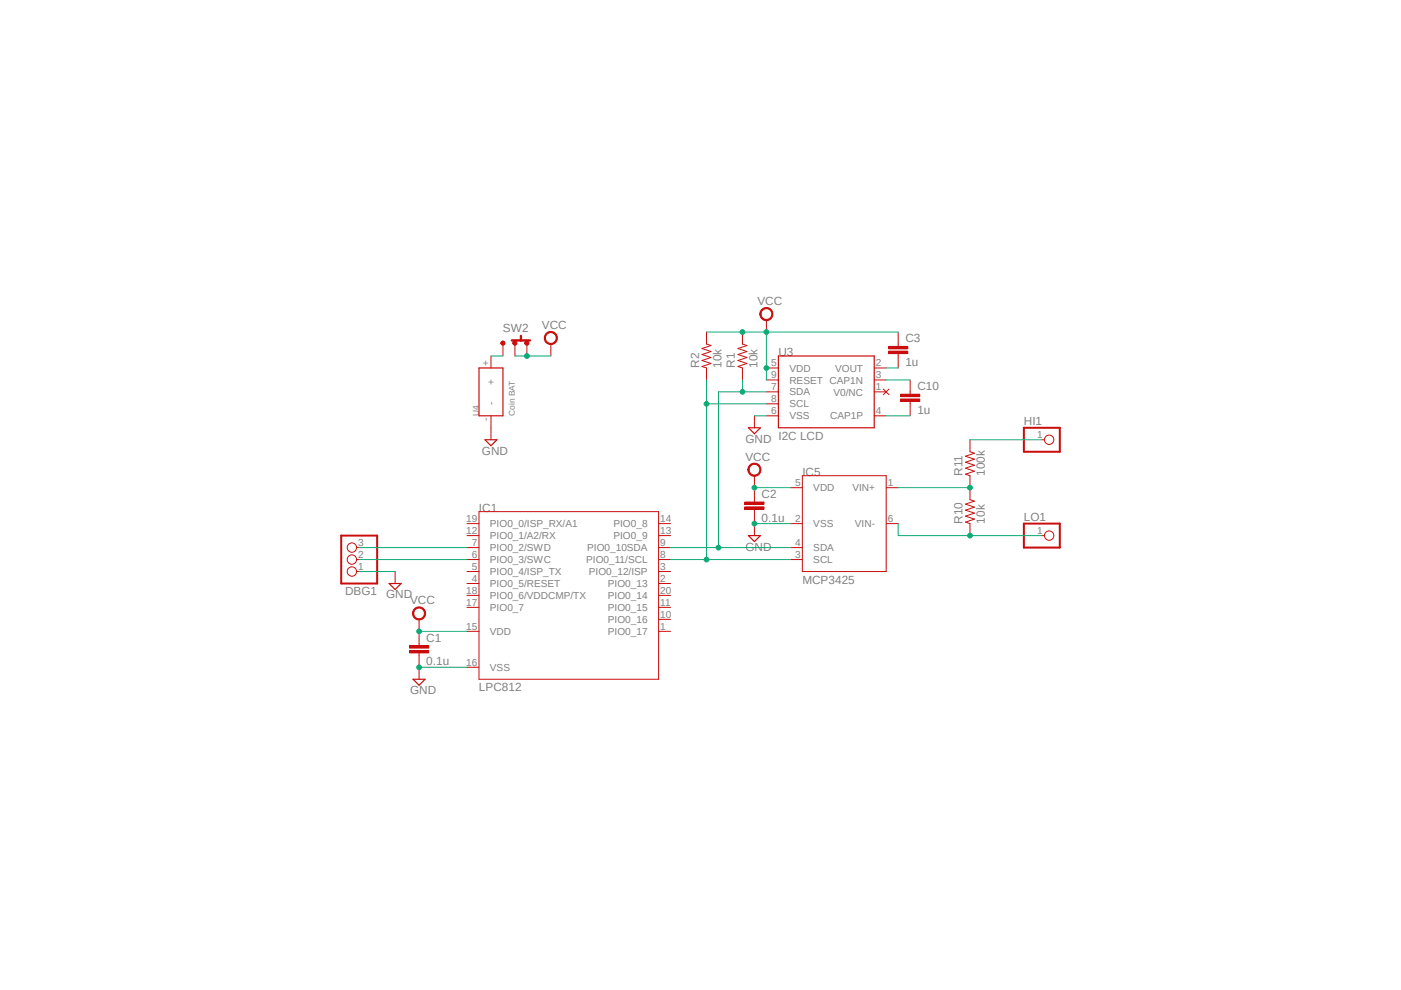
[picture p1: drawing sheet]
<svg xmlns="http://www.w3.org/2000/svg" width="297mm" height="210mm" viewBox="0 0 297 210" stroke-linecap="round" stroke-linejoin="round" font-family="sans-serif">
<path d="M71.2 62.1l154.6 85.7M225.8 62.1l-154.6 85.7" fill="none" stroke="#fff" stroke-width=".21"/>
<g fill="none" stroke="#c90d0c" stroke-width=".21">
<path d="M99 111h2.6M99 113.6h2.6M99 116.1h2.6M99 118.6h2.6M101.6 108.5h38v35.5h-38zM139.6 111h2.6M139.6 113.6h2.6M139.6 116.1h2.6M139.6 118.6h2.6M99 121.2h2.6M99 123.7h2.6M99 126.2h2.6"/>
<path d="M99 128.8h2.6M99 133.9h2.6M139.6 121.2h2.6M139.6 123.7h2.6M139.6 126.2h2.6M139.6 128.8h2.6M139.6 131.3h2.6M139.6 133.9h2.6M99 141.5h2.6"/>
</g>
<path d="M87.8 129.1a1.4 1.4 0 0 1 2.2 .2 1.4 1.4 0 0 1-.8 2.1 1.4 1.4 0 0 1-1.7-1.4h.2a1.14 1.14 0 0 1 1.6-1 1.14 1.14 0 0 1 .3 1.9 1.14 1.14 0 0 1-1.8-.6l-.1-.3h-.2z" fill-rule="evenodd" fill="#c90d0c"/>
<path d="M87.8 129.1a1.4 1.4 0 0 1 2.2 .2 1.4 1.4 0 0 1-.8 2.1 1.4 1.4 0 0 1-1.7-1.4h.2a1.14 1.14 0 0 1 1.6-1 1.14 1.14 0 0 1 .3 1.9 1.14 1.14 0 0 1-1.8-.6l-.1-.3h-.2zM88.9 131.3v2.6M88.9 136.4v.5M88.9 138.4v.5" fill="none" stroke="#c90d0c" stroke-width=".21"/>
<path d="M86.8 137.9h4.1v.5h-4.1z" fill-rule="evenodd" fill="#c90d0c"/>
<path d="M86.8 137.9h4.1v.5h-4.1z" fill="none" stroke="#c90d0c" stroke-width=".21"/>
<path d="M86.8 136.9h4.1v.5h-4.1z" fill-rule="evenodd" fill="#c90d0c"/>
<g fill="none" stroke="#c90d0c" stroke-width=".21">
<path d="M75.6 118.6h.6M75.6 116.1h.6M160 105.9v.5M160 108v.5M167.6 118.6h2.5M167.6 116.1h2.5M167.6 103.4h2.5M167.6 111h2.5M170.1 100.9h17.8v20.3h-17.8zM187.9 103.4h2.5M187.9 111h2.5M75.6 121.2h.6"/>
<path d="M83.8 121.2v2.5M86.8 136.9h4.1v.5h-4.1zM88.9 133.9v2.5M88.9 138.9v5.1"/>
<circle cx="74.6" cy="118.6" r="1"/>
<circle cx="74.6" cy="116.1" r="1"/>
<circle cx="74.6" cy="121.2" r="1"/>
</g>
<path d="M82.5 123.7h2.5l-1.2 1.3zM87.6 144h2.5l-1.2 1.3z" fill="none" stroke="#c90d0c" stroke-width=".25"/>
<path d="M72.3 113.6h7.7v10.1h-7.7z" fill="none" stroke="#c90d0c" stroke-width=".42"/>
<path d="M157.9 107.5h4.1v.5h-4.1z" fill-rule="evenodd" fill="#c90d0c"/>
<path d="M157.9 107.5h4.1v.5h-4.1z" fill="none" stroke="#c90d0c" stroke-width=".21"/>
<path d="M157.9 106.4h4.1v.6h-4.1z" fill-rule="evenodd" fill="#c90d0c"/>
<path d="M157.9 106.4h4.1v.6h-4.1zM160 103.4v2.5M160 108.5v2.5" fill="none" stroke="#c90d0c" stroke-width=".21"/>
<path d="M158.9 98.6a1.39 1.39 0 0 1 2.2 .3 1.39 1.39 0 0 1-.8 2 1.39 1.39 0 0 1-1.7-1.3h.2a1.15 1.15 0 0 1 1.6-1.1 1.15 1.15 0 0 1 .3 1.9 1.15 1.15 0 0 1-1.8-.5l-.1-.3h-.2z" fill-rule="evenodd" fill="#c90d0c"/>
<path d="M158.9 98.6a1.39 1.39 0 0 1 2.2 .3 1.39 1.39 0 0 1-.8 2 1.39 1.39 0 0 1-1.7-1.3h.2a1.15 1.15 0 0 1 1.6-1.1 1.15 1.15 0 0 1 .3 1.9 1.15 1.15 0 0 1-1.8-.5l-.1-.3h-.2zM160 100.9v2.5M160 111v2.6" fill="none" stroke="#c90d0c" stroke-width=".21"/>
<path d="M158.7 113.6h2.5l-1.2 1.2z" fill="none" stroke="#c90d0c" stroke-width=".25"/>
<path d="M161.5 65.6a1.39 1.39 0 0 1 2.2 .3 1.39 1.39 0 0 1-.8 2 1.39 1.39 0 0 1-1.8-1.3h.3a1.15 1.15 0 0 1 1.6-1.1 1.15 1.15 0 0 1 .2 1.9 1.15 1.15 0 0 1-1.8-.5v-.3h-.3z" fill-rule="evenodd" fill="#c90d0c"/>
<path d="M161.5 65.6a1.39 1.39 0 0 1 2.2 .3 1.39 1.39 0 0 1-.8 2 1.39 1.39 0 0 1-1.8-1.3h.3a1.15 1.15 0 0 1 1.6-1.1 1.15 1.15 0 0 1 .2 1.9 1.15 1.15 0 0 1-1.8-.5v-.3h-.3zM162.5 67.9v2.5M190.4 72.9v.5M190.4 75v.5" fill="none" stroke="#c90d0c" stroke-width=".21"/>
<path d="M188.4 74.5h4.1v.5h-4.1z" fill-rule="evenodd" fill="#c90d0c"/>
<path d="M188.4 74.5h4.1v.5h-4.1z" fill="none" stroke="#c90d0c" stroke-width=".21"/>
<path d="M188.4 73.4h4.1v.6h-4.1z" fill-rule="evenodd" fill="#c90d0c"/>
<path d="M188.4 73.4h4.1v.6h-4.1zM190.4 70.4v2.5M190.4 75.5v2.5M193 83.1v.5M193 85.1v.5" fill="none" stroke="#c90d0c" stroke-width=".21"/>
<path d="M190.9 84.6h4.1v.5h-4.1z" fill-rule="evenodd" fill="#c90d0c"/>
<path d="M190.9 84.6h4.1v.5h-4.1z" fill="none" stroke="#c90d0c" stroke-width=".21"/>
<path d="M190.9 83.6h4.1v.5h-4.1z" fill-rule="evenodd" fill="#c90d0c"/>
<g fill="none" stroke="#c90d0c" stroke-width=".21">
<path d="M104.1 75.5v2.5M149.8 70.4v2.5l.9 .4-1.9 .6 1.9 .6-1.9 .7 1.9 .6-1.9 .6 1.9 .7-1.9 .6 1 .3v2.6M157.4 70.4v2.5l1 .4-1.9 .6 1.9 .6-1.9 .7 1.9 .6-1.9 .6 1.9 .7-1.9 .6 .9 .3v2.6M162.5 78h2.5M185.4 78h2.5M104.1 88.2v2.5M160 88.2v2.5M162.5 83.1h2.5M162.5 88.2h2.5M162.5 85.6h2.5M162.5 80.6h2.5M185.4 83.1h2.5"/>
<path d="M185.4 88.2h2.5M185.4 80.6h2.5M187.3 82.5l1.2 1.2M188.5 82.5l-1.2 1.2M190.9 83.6h4.1v.5h-4.1zM193 80.6v2.5M193 85.6v2.6"/>
</g>
<path d="M101.6 78h5v10.2h-5zM165 75.5h20.4v15.2h-20.4zM158.7 90.7h2.5l-1.2 1.3z" fill="none" stroke="#c90d0c" stroke-width=".25"/>
<path d="M111.5 72.4a.44 .44 0 0 1 .6 .2 .44 .44 0 0 1-.3 .6 .44 .44 0 0 1-.5-.5h.2a.19 .19 0 0 1 .2-.1 .19 .19 0 0 1 .2 .1 .19 .19 0 0 1-.1 .2l-.5-.2z" fill-rule="evenodd" fill="#c90d0c"/>
<path d="M111.5 72.4a.44 .44 0 0 1 .6 .2 .44 .44 0 0 1-.3 .6 .44 .44 0 0 1-.5-.5h.2a.19 .19 0 0 1 .2-.1 .19 .19 0 0 1 .2 .1 .19 .19 0 0 1-.1 .2l-.5-.2z" fill="none" stroke="#c90d0c" stroke-width=".21"/>
<path d="M108.9 72.4a.44 .44 0 0 1 .7 .2 .44 .44 0 0 1-.3 .6 .44 .44 0 0 1-.6-.5h.3a.19 .19 0 0 1 .2-.1 .19 .19 0 0 1 .2 .2 .19 .19 0 0 1-.2 .1l-.5-.2z" fill-rule="evenodd" fill="#c90d0c"/>
<path d="M108.9 72.4a.44 .44 0 0 1 .7 .2 .44 .44 0 0 1-.3 .6 .44 .44 0 0 1-.6-.5h.3a.19 .19 0 0 1 .2-.1 .19 .19 0 0 1 .2 .2 .19 .19 0 0 1-.2 .1l-.5-.2z" fill="none" stroke="#c90d0c" stroke-width=".21"/>
<path d="M106.4 72.4a.44 .44 0 0 1 .6 .2 .44 .44 0 0 1-.3 .6 .44 .44 0 0 1-.5-.5h.2a.18 .18 0 0 1 .3-.1 .18 .18 0 0 1 .1 .3 .18 .18 0 0 1-.3-.1l-.3-.1z" fill-rule="evenodd" fill="#c90d0c"/>
<path d="M106.4 72.4a.44 .44 0 0 1 .6 .2 .44 .44 0 0 1-.3 .6 .44 .44 0 0 1-.5-.5h.2a.18 .18 0 0 1 .3-.1 .18 .18 0 0 1 .1 .3 .18 .18 0 0 1-.3-.1l-.3-.1zM106.6 72.9v2.6M109.2 72.9v2.6M111.7 72.9v2.6M104.1 90.7v2.5" fill="none" stroke="#c90d0c" stroke-width=".21"/>
<path d="M108.5 72.2h3.8M110.4 71.2v1" fill="none" stroke="#c90d0c" stroke-width=".51"/>
<path d="M102.8 93.2h2.6l-1.3 1.3z" fill="none" stroke="#c90d0c" stroke-width=".25"/>
<path d="M115.8 70.7a1.4 1.4 0 0 1 2.2 .2 1.4 1.4 0 0 1-.8 2.1 1.4 1.4 0 0 1-1.8-1.3h.3a1.14 1.14 0 0 1 1.6-1 1.14 1.14 0 0 1 .2 1.9 1.14 1.14 0 0 1-1.8-.7v-.2h-.3z" fill-rule="evenodd" fill="#c90d0c"/>
<g fill="none" stroke="#c90d0c" stroke-width=".21">
<path d="M115.8 70.7a1.4 1.4 0 0 1 2.2 .2 1.4 1.4 0 0 1-.8 2.1 1.4 1.4 0 0 1-1.8-1.3h.3a1.14 1.14 0 0 1 1.6-1 1.14 1.14 0 0 1 .2 1.9 1.14 1.14 0 0 1-1.8-.7v-.2h-.3zM116.8 72.9v2.6M205.7 93.2v2.6l.9 .3-1.9 .6 1.9 .7-1.9 .6 1.9 .6-1.9 .7 1.9 .6-1.9 .6 1 .4v5l.9 .4-1.9 .6 1.9 .6-1.9 .7 1.9 .6-1.9 .6 1.9 .7-1.9 .6 1 .3v2.6M220.9 93.2h.6M220.9 113.6h.6"/>
<circle cx="222.4" cy="93.2" r="1"/>
<circle cx="222.4" cy="113.6" r="1"/>
</g>
<path d="M217.1 90.7h7.6v5.1h-7.6zM217.1 111h7.6v5.1h-7.6z" fill="none" stroke="#c90d0c" stroke-width=".42"/>
<path d="M88.9 141.5h10.1" fill="none" stroke="#0dab76" stroke-width=".21"/>
<circle cx="88.9" cy="141.5" r=".51" fill="#0dab76"/>
<g fill="none" stroke="#0dab76" stroke-width=".21">
<path d="M160 111h7.6M76.2 121.2h7.6"/>
<circle cx="88.9" cy="141.5" r=".51"/>
</g>
<circle cx="160" cy="111" r=".51" fill="#0dab76"/>
<g fill="none" stroke="#0dab76" stroke-width=".21">
<path d="M160 88.2h2.5M88.9 133.9h10.1"/>
<circle cx="160" cy="111" r=".51"/>
</g>
<circle cx="88.9" cy="133.9" r=".51" fill="#0dab76"/>
<g fill="none" stroke="#0dab76" stroke-width=".21">
<path d="M160 103.4h7.6"/>
<circle cx="88.9" cy="133.9" r=".51"/>
</g>
<circle cx="160" cy="103.4" r=".51" fill="#0dab76"/>
<g fill="none" stroke="#0dab76" stroke-width=".21">
<path d="M190.4 70.4h-27.9v7.6"/>
<circle cx="160" cy="103.4" r=".51"/>
</g>
<circle cx="162.5" cy="70.4" r=".51" fill="#0dab76"/>
<g fill="none" stroke="#0dab76" stroke-width=".21">
<path d="M162.5 78v2.6"/>
<circle cx="162.5" cy="70.4" r=".51"/>
</g>
<circle cx="162.5" cy="78" r=".51" fill="#0dab76"/>
<g fill="none" stroke="#0dab76" stroke-width=".21">
<path d="M149.8 70.4h7.6"/>
<circle cx="162.5" cy="78" r=".51"/>
</g>
<circle cx="157.4" cy="70.4" r=".51" fill="#0dab76"/>
<g fill="none" stroke="#0dab76" stroke-width=".21">
<path d="M109.2 75.5h7.6M157.4 70.4h5.1"/>
<circle cx="157.4" cy="70.4" r=".51"/>
</g>
<circle cx="111.7" cy="75.5" r=".51" fill="#0dab76"/>
<g fill="none" stroke="#0dab76" stroke-width=".21">
<path d="M187.9 78h2.5M152.3 83.1h10.2M157.4 80.6v2.5M187.9 80.6h5.1M187.9 88.2h5.1M76.2 116.1h22.8M76.2 118.6h22.8"/>
<circle cx="111.7" cy="75.5" r=".51"/>
</g>
<circle cx="157.4" cy="83.1" r=".51" fill="#0dab76"/>
<g fill="none" stroke="#0dab76" stroke-width=".21">
<path d="M152.3 83.1v33M142.2 116.1h25.4"/>
<circle cx="157.4" cy="83.1" r=".51"/>
</g>
<circle cx="152.3" cy="116.1" r=".51" fill="#0dab76"/>
<g fill="none" stroke="#0dab76" stroke-width=".21">
<path d="M149.8 80.6v5h12.7"/>
<circle cx="152.3" cy="116.1" r=".51"/>
</g>
<circle cx="149.8" cy="85.6" r=".51" fill="#0dab76"/>
<g fill="none" stroke="#0dab76" stroke-width=".21">
<path d="M149.8 85.6v33M142.2 118.6h25.4"/>
<circle cx="149.8" cy="85.6" r=".51"/>
</g>
<circle cx="149.8" cy="118.6" r=".51" fill="#0dab76"/>
<g fill="none" stroke="#0dab76" stroke-width=".21">
<path d="M104.1 75.5h2.5M190.4 103.4h15.3"/>
<circle cx="149.8" cy="118.6" r=".51"/>
</g>
<circle cx="205.7" cy="103.4" r=".51" fill="#0dab76"/>
<g fill="none" stroke="#0dab76" stroke-width=".21">
<path d="M190.4 111v2.6h30.5"/>
<circle cx="205.7" cy="103.4" r=".51"/>
</g>
<circle cx="205.7" cy="113.6" r=".51" fill="#0dab76"/>
<g fill="none" stroke="#0dab76" stroke-width=".21">
<path d="M205.7 93.2h15.2"/>
<circle cx="205.7" cy="113.6" r=".51"/>
</g>
<g font-size="2.5" fill="#808080">
<text x="160.6" y="64.7">VCC</text>
<text x="106.6" y="70.4">SW2</text>
<text x="114.9" y="69.8">VCC</text>
<text x="165" y="75.5">U3</text>
<text x="192" y="77.6">1u</text>
<text x="192" y="72.6">C3</text>
<text x="148.2" y="78" transform="rotate(-90 148.2 78)">R2</text>
<text x="153" y="78" transform="rotate(-90 153 78)">10k</text>
<text x="155.8" y="78" transform="rotate(-90 155.8 78)">R1</text>
<text x="160.6" y="78" transform="rotate(-90 160.6 78)">10k</text>
<text x="194.5" y="82.7">C10</text>
<text x="194.5" y="87.8">1u</text>
<text x="158" y="93.9">GND</text>
<text x="165" y="93.2">I2C LCD</text>
<text x="217.1" y="90.1">HI1</text>
<text x="102.2" y="96.4">GND</text>
<text x="158" y="97.7">VCC</text>
<text x="170.1" y="100.9">IC5</text>
<text x="204.1" y="100.9" transform="rotate(-90 204.1 100.9)">R11</text>
<text x="208.8" y="100.9" transform="rotate(-90 208.8 100.9)">100k</text>
<text x="161.5" y="105.6">C2</text>
<text x="101.6" y="108.5">IC1</text>
<text x="161.5" y="110.6">0.1u</text>
<text x="204.1" y="111" transform="rotate(-90 204.1 111)">R10</text>
<text x="208.8" y="111" transform="rotate(-90 208.8 111)">10k</text>
<text x="217.1" y="110.4">LO1</text>
<text x="158" y="116.7">GND</text>
<text x="170.1" y="123.7">MCP3425</text>
<text x="73.1" y="126.1">DBG1</text>
<text x="81.9" y="126.9">GND</text>
<text x="86.9" y="128.1">VCC</text>
<text x="90.4" y="136">C1</text>
<text x="90.4" y="141.1">0.1u</text>
<text x="86.9" y="147.2">GND</text>
<text x="101.6" y="146.6">LPC812</text>
</g>
<g font-size="2.1" fill="#808080">
<text x="103.7" y="77.7" transform="rotate(-90 103.7 77.7)">+</text>
<text x="163.5" y="77.7">5</text>
<text x="185.7" y="77.7">2</text>
<text x="104.9" y="81.6" transform="rotate(-90 104.9 81.6)">+</text>
<text x="163.5" y="82.7">7</text>
<text x="163.5" y="80.2">9</text>
<text x="167.4" y="78.8">VDD</text>
<text x="167.4" y="83.8">SDA</text>
<text x="167.4" y="81.3">RESET CAP1N</text>
<text x="176.7" y="83.9">V0/NC</text>
<text x="177.1" y="78.8">VOUT</text>
<text x="185.7" y="82.7">1</text>
<text x="185.7" y="80.2">3</text>
<text x="103.7" y="89.2" transform="rotate(-90 103.7 89.2)">-</text>
<text x="104.9" y="85.8" transform="rotate(-90 104.9 85.8)">-</text>
<text x="163.5" y="87.8">6</text>
<text x="163.5" y="85.3">8</text>
<text x="167.4" y="88.9">VSS</text>
<text x="167.4" y="86.4">SCL</text>
<text x="176" y="88.9">CAP1P</text>
<text x="185.7" y="87.8">4</text>
<text x="219.9" y="92.9">1</text>
<text x="168.6" y="103">5</text>
<text x="172.4" y="104.2">VDD</text>
<text x="180.7" y="104.2">VIN+</text>
<text x="188.3" y="103">1</text>
<text x="98.8" y="110.7">19</text>
<text x="98.8" y="113.2">12</text>
<text x="103.9" y="111.8">PIO0_0/ISP_RX/A1</text>
<text x="130.1" y="111.8">PIO0_8</text>
<text x="140" y="110.7">14</text>
<text x="140" y="113.2">13</text>
<text x="168.6" y="110.7">2</text>
<text x="172.4" y="111.8">VSS</text>
<text x="181.3" y="111.8">VIN-</text>
<text x="188.3" y="110.7">6</text>
<text x="219.9" y="113.2">1</text>
<text x="75.9" y="118.3">2</text>
<text x="75.9" y="115.7">3</text>
<text x="100" y="115.7">7</text>
<text x="100" y="118.3">6</text>
<text x="103.9" y="114.3">PIO0_1/A2/RX</text>
<text x="103.9" y="116.9">PIO0_2/SWD</text>
<text x="103.9" y="119.4">PIO0_3/SWC</text>
<text x="124.3" y="119.4">PIO0_11/SCL</text>
<text x="124.5" y="116.9">PIO0_10SDA</text>
<text x="130.1" y="114.3">PIO0_9</text>
<text x="140" y="115.7">9</text>
<text x="140" y="118.3">8</text>
<text x="168.6" y="115.7">4</text>
<text x="168.6" y="118.3">3</text>
<text x="172.4" y="116.9">SDA</text>
<text x="172.4" y="119.4">SCL</text>
<text x="75.9" y="120.8">1</text>
<text x="98.8" y="125.9">18</text>
<text x="100" y="120.8">5</text>
<text x="100" y="123.4">4</text>
<text x="103.9" y="121.9">PIO0_4/ISP_TX</text>
<text x="103.9" y="124.5">PIO0_5/RESET</text>
<text x="124.9" y="121.9">PIO0_12/ISP</text>
<text x="128.9" y="124.5">PIO0_13</text>
<text x="140" y="120.8">3</text>
<text x="140" y="123.4">2</text>
<text x="140" y="125.9">20</text>
<text x="98.8" y="128.4">17</text>
<text x="103.9" y="127">PIO0_6/VDDCMP/TX</text>
<text x="103.9" y="129.5">PIO0_7</text>
<text x="128.9" y="127">PIO0_14</text>
<text x="128.9" y="129.5">PIO0_15</text>
<text x="140" y="128.4">11</text>
<text x="140" y="131">10</text>
<text x="98.8" y="133.5">15</text>
<text x="103.9" y="134.6">VDD</text>
<text x="128.9" y="132.1">PIO0_16</text>
<text x="128.9" y="134.6">PIO0_17</text>
<text x="140" y="133.5">1</text>
<text x="98.8" y="141.1">16</text>
<text x="103.9" y="142.2">VSS</text>
</g>
<g font-size="1.8" fill="#808080">
<text x="101.6" y="88.2" transform="rotate(-90 101.6 88.2)">U4</text>
<text x="109.2" y="88.2" transform="rotate(-90 109.2 88.2)">Coin BAT</text>
</g>
</svg>
